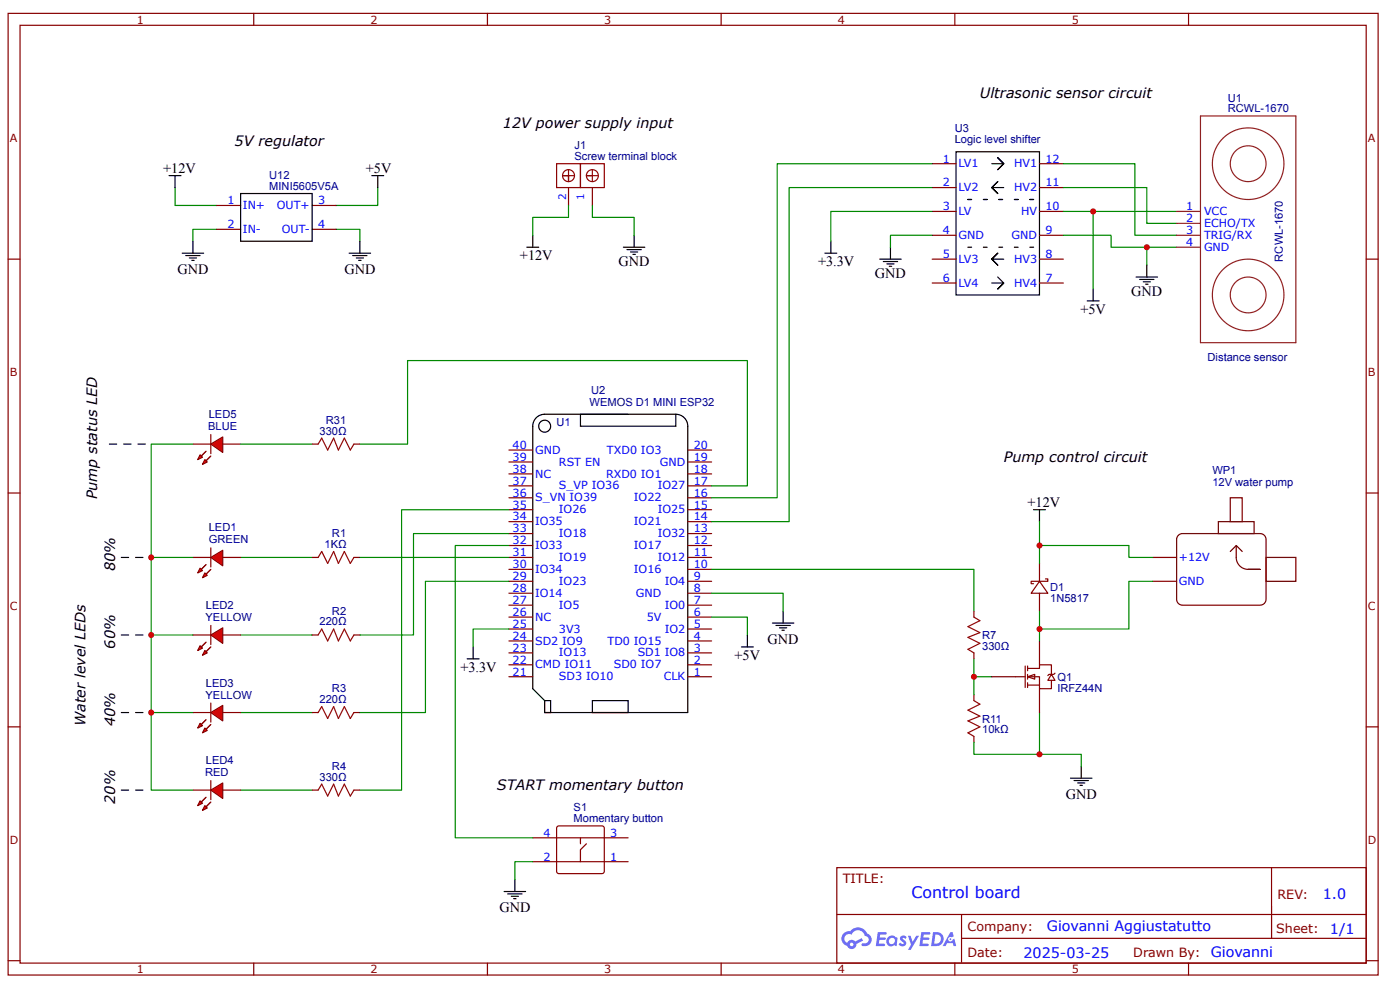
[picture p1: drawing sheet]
<svg xmlns="http://www.w3.org/2000/svg" width="297mm" height="210mm" viewBox="0 0 297 210" stroke-linecap="round" stroke-linejoin="round" font-family="sans-serif">
<g fill="none" stroke="#800" stroke-width=".25">
<path d="M1.7 2.8h290.7v203.9h-290.7zM4.3 5.4h285.5v198.8h-285.5zM53.8 2.8v2.6M103.4 2.8v2.6M153 2.8v2.6M202.6 2.8v2.6M252.1 2.8v2.6M1.7 54.9h2.6M289.8 54.9h2.6M1.7 104.5h2.6M289.8 104.5h2.6M1.7 154.1h2.6"/>
<path d="M289.8 154.1h2.6M177.5 184h112.3v20.2h-112.3zM177.6 193.9h112.1M204 198.9h85.7M204 193.9v10.1M269.8 184v14.9M1.7 203.7h2.6M53.8 204.2v2.5M103.4 204.2v2.5M153 204.2v2.5M202.6 204.2v2.5M252.1 204.2v2.5"/>
<path d="M289.8 203.7h2.6"/>
</g>
<g fill="#58f">
<path d="M191.1 198.5l.5-.2 .4 .1 .3 .3-.2 .4a.33 .33 0 0 0-.3-.3 .33 .33 0 0 0-.3 .1v.1a.85 .85 0 0 1 .7 .7 .85 .85 0 0 1-.3 .8l-.7 .1-.6-.4 .4-.4 .5 .3 .2-.1v-.2a.88 .88 0 0 1-.6-1.3z"/>
<path d="M192.6 198.4h.6l.4 1.3 .8-1.3h.6l-1.8 3h-.6l.7-1.1z"/>
<path d="M186.2 197.6h1.7l.2 .1-.1 .4h-1.3l-.1 .7h1.1l.2 .2-.2 .3h-1.1l-.2 .8h1.3l.1 .2-.1 .2-1.9 .1z"/>
<path d="M195.5 197.6h1.6l.2 .1v.4h-1.3l-.1 .7h1.1l.2 .2-.3 .3h-1.1l-.1 .8h1.2l.1 .2-.1 .2-1.9 .1z"/>
<path d="M201.6 197.6h.5l.2 .9-.4 .2a.49 .49 0 0 0-.7 .2 .49 .49 0 0 0 .3 .7 .49 .49 0 0 0 .6-.4l.4-.2 .4 1.6h-.6l-.2-.7h-1.2l-.3 .7h-.6z"/>
<path d="M197.9 197.6l-.4 3h1a1.51 1.51 0 0 0 1.7-1.5 1.51 1.51 0 0 0-1.8-1.5zM198.4 198.1a1.02 1.02 0 0 1 1.2 1.2 1.02 1.02 0 0 1-1.4 .8z"/>
<path d="M188.5 198.6a1.11 1.11 0 0 0-.3 1.6 1.11 1.11 0 0 0 1.6 .2l.4 .2 .2-1.7-.4-.2a1.01 1.01 0 0 0-1.5-.1zM188.5 199.5a.66 .66 0 0 1 1.3 0 .66 .66 0 0 1-1.3 0z"/>
<path d="M179 197.9a1.58 1.58 0 0 0 .7 2.6 1.01 1.01 0 0 0 1.2 .7 1.01 1.01 0 0 0 .8-1.1l1.4-.7-.3-.5-1.4 .7a1.02 1.02 0 0 0-1.7 .3 .99 .99 0 0 1-.4-1.4 .99 .99 0 0 1 1.4-.3 1.48 1.48 0 0 1 1.5-1 1.48 1.48 0 0 1 1.3 1.2 .82 .82 0 0 1 .8 1.1 .82 .82 0 0 1-1.2 .5l-.3 .1v.3a1.4 1.4 0 0 0 2-.6 1.4 1.4 0 0 0-.9-1.9 2.19 2.19 0 0 0-3.6-.5l-.8 .1zM180.3 200.2a.4 .4 0 0 1 .8 0 .4 .4 0 0 1-.8 0z"/>
<circle cx="201.6" cy="199.1" r=".19"/>
</g>
<path d="M206.6 139.7v3.8h3.8M220.5 151.1v8.8" fill="none" stroke="#080" stroke-width=".25"/>
<path d="M206.6 130.8l1.3 .8-2.5 1.3 2.5 1.2-2.5 1 2.5 1.3-2.5 1.3 1.2 .7M206.6 148.5l1.3 .8-2.5 1.3 2.5 1.2-2.5 1 2.5 1.3-2.5 1.3 1.2 .7" fill="none" stroke="#a00000" stroke-width=".25"/>
<path d="M206.6 129.6v1.2M206.6 138.4v1.3M206.6 147.3v1.2M206.6 156.1v1.3" fill="none" stroke="#800" stroke-width=".25"/>
<path d="M218 143.5l1.5-.5v1z" fill="#fefefe"/>
<path d="M218 143.5l1.5-.5v1z" fill="none" stroke="#800" stroke-width=".25"/>
<path d="M223.1 143l.7 1.2h-1.5z" fill="#fefefe"/>
<g fill="none" stroke="#800" stroke-width=".25">
<path d="M197.8 34.7h5M197.8 39.8h5M220.5 34.7h5.1M220.5 39.8h5.1M46 48.6h5M46 43.6h5M66.2 48.6h5.1M66.2 43.6h5.1M197.8 44.8h5M197.8 49.9h5M197.8 54.9h5M220.5 44.8h5.1"/>
<path d="M220.5 49.9h5.1M220.5 54.9h5.1M197.8 60h5M220.5 60h5.1M66.2 94.2h1.3M75.1 94.2h1.2M108 97.9h5M108 95.4h5M145.9 97.9h5.1M145.9 95.4h5.1M108 118.2h5M108 115.7h5"/>
<path d="M108 113.1h5M108 110.6h5M108 108.1h5M108 105.5h5M108 103h5M108 100.5h5M145.9 118.2h5.1M145.9 115.7h5.1M145.9 113.1h5.1M145.9 110.6h5.1M145.9 108.1h5.1M145.9 105.5h5.1"/>
<path d="M145.9 103h5.1M145.9 100.5h5.1M220.5 119.4v3.8M244.6 118.2h5M108 123.2h5M108 138.4h5M108 135.9h5M108 133.4h5M108 130.8h5M108 128.3h5M108 125.8h5M108 120.7h5"/>
<path d="M145.9 123.2h5.1M145.9 138.4h5.1M145.9 135.9h5.1M145.9 133.4h5.1M145.9 130.8h5.1M145.9 128.3h5.1M145.9 125.8h5.1M145.9 120.7h5.1M220.5 123.2l1.8 2.6h-3.5zM220.5 125.8v3.8M220.5 135.9v5M221.8 122.7h.5v.5h-3.5v.5h.5"/>
<path d="M244.6 123.2h5M108 143.5h5M108 140.9h5M145.9 143.5h5.1M145.9 140.9h5.1M210.4 143.5h7.1M217.5 141.2v4.6M218 141.7h2.5v-.8h2.6v2.1M218 143.5h2.5v2.5h2.6v-1.8M218 145.2h2.5M218 141.2v1M218 143v1"/>
<path d="M218 144.7v1.1M220.5 146v5.1M223.1 143l.7 1.2h-1.5zM223.8 142.7l-.2 .3h-1l-.3 .2"/>
</g>
<g fill="none" stroke="#000" stroke-width=".25">
<path d="M35.9 37.2h2.5M37.1 37.2v2.6M78.9 37.2h2.5M80.1 37.2v2.6M202.8 32.2h17.7v30.3h-17.7zM210.4 34.7h2.5l-1.2 1.3 1.2-1.3-1.2-1.3 1.2 1.3M210.4 39.8l1.3-1.3-1.3 1.3 1.3 1.2-1.3-1.2h2.5M38.7 53.7h4.5M39.4 54.2h3M40.2 54.7h1.5M40.7 55.2h.5M40.9 51.1v2.6"/>
<path d="M51 41h15.2v10.1h-15.2zM74.1 53.7h4.5M74.8 54.2h3.1M75.6 54.7h1.5M76.1 55.2h.5M76.3 51.1v2.6M175 53.7h2.5M176.3 51.1v2.6M186.6 54.9h4.6M187.4 55.4h3M188.2 56h1.5M188.7 56.5h.5"/>
<path d="M188.9 52.4v2.5M210.4 54.9l1.3-1.2-1.3 1.2 1.3 1.3-1.3-1.3h2.5M211.7 58.7l1.2 1.3-1.2 1.3 1.2-1.3h-2.5M230.6 63.8h2.6M231.9 61.3v2.5M123.1 87.8h20.3v2.6h-20.3zM133.3 87.8h-17.7a2.53 2.53 0 0 0-2.6 2.6v55.6l2.6 2.5M143.4 87.8a2.53 2.53 0 0 1 2.5 2.6v60.7h-30.3M219.3 108.1h2.5M220.5 108.1v2.5M157.3 137.2h2.5M158.6 134.6v2.6"/>
<path d="M163.9 132.1h4.5M164.6 132.6h3.1M165.4 133.1h1.5M165.9 133.6h.5M166.1 129.6v2.5M115.6 148.5h1.2v2.6h-1.2zM125.7 148.5h7.6v2.6h-7.6zM227.1 165h4.6M227.9 165.5h3M228.6 166h1.5M229.1 166.5h.5M229.4 162.4v2.6"/>
<circle cx="115.6" cy="90.4" r="1.26"/>
</g>
<g fill="none" stroke="#080" stroke-width=".25">
<path d="M37.1 39.8v3.8h8.9M80.1 39.8v3.8h-8.8M197.8 34.7h-32.9v70.8h-13.9M197.8 39.8h-30.4v70.8h-16.4M225.6 39.8h17.7v7.6h6.3M225.6 34.7h15.2v15.2h8.8M46 48.6h-5.1v2.5M71.3 48.6h5v2.5M197.8 44.8h-21.5v6.3M197.8 49.9h-8.9v2.5M225.6 49.9h10.1v2.5h13.9M225.6 44.8h24"/>
<path d="M231.9 44.8v16.5M220.5 110.6v5.1M244.6 118.2h-5.1v-2.5h-19v3.7M151 120.7h55.6v8.9M151 125.8h15.1v3.8M151 130.8h7.6v3.8M220.5 129.6v3.8M244.6 123.2h-5.1v10.2h-19v2.5M206.6 157.4v2.5h22.8v2.5M206.6 143.5v3.8"/>
</g>
<path d="M250 113.5l.9-.4h16.4a1.26 1.26 0 0 1 1.3 1.3v12.6a1.26 1.26 0 0 1-1.3 1.3h-16.4a1.26 1.26 0 0 1-1.3-1.3v-12.6zM258.5 110.6h7.6v2.5h-7.6zM261 105.5h2.5v5.1h-2.5zM262.3 115.7l-1.3 1.2M263.5 116.9l-1.2-1.2v2.5a2.53 2.53 0 0 0 2.5 2.5M268.6 118.2h6.3v5h-6.3zM264.8 120.7h2.5h-2.5" fill="none" stroke="#600" stroke-width=".25"/>
<g fill="#000">
<path d="M218.4 42.2h.9l.1 .1-.1 .1h-.8zM215.1 42.2h.9l.1 .1-.1 .1h-.8zM211.8 42.2h.9l.1 .1-.1 .1h-.8zM208.6 42.2h.8l.1 .1-.1 .1h-.8zM205.3 42.2h.8l.1 .1-.1 .1h-.7zM205.3 42.2h.8l.1 .1-.1 .1h-.7zM208.6 42.2h.8l.1 .1-.1 .1h-.8zM211.8 42.2h.9l.1 .1-.1 .1h-.8zM215.1 42.2h.9l.1 .1-.1 .1h-.8zM218.4 42.2h.9l.1 .1-.1 .1h-.8z"/>
<path d="M218.4 52.3h.9l.1 .1-.1 .1h-.8zM215.1 52.3h.9l.1 .1-.1 .1h-.8zM211.8 52.3h.9l.1 .1-.1 .1h-.8zM208.6 52.3h.8l.1 .1-.1 .1h-.8zM205.3 52.3h.8l.1 .1-.1 .1h-.7z"/>
</g>
<path d="M67.5 94.2l.7-1.3 1.3 2.5 1.3-2.5 1 2.5 1.3-2.5 1.2 2.5 .8-1.2" fill="none" stroke="#a00000" stroke-width=".25"/>
<path d="M44.7 94.2l2.6-1.6v3.3z" fill="#f00"/>
<path d="M44.7 94.2l2.6-1.6v3.3zM44.7 92.1v4.1" fill="none" stroke="#800" stroke-width=".25"/>
<path d="M44.7 96.7l-1 1z" fill="#800"/>
<path d="M44.7 96.7l-1 1" fill="none" stroke="#800" stroke-width=".25"/>
<path d="M43.7 95.7l-1 1z" fill="#800"/>
<path d="M43.7 95.7l-1 1" fill="none" stroke="#800" stroke-width=".25"/>
<path d="M43.5 97.4l.5 .5-1 .6z" fill="#f00"/>
<path d="M43.5 97.4l.5 .5-1 .6z" fill="none" stroke="#800" stroke-width=".25"/>
<path d="M42.4 96.4l.6 .5-1.1 .5z" fill="#f00"/>
<path d="M40.9 94.2h3.8M42.4 96.4l.6 .5-1.1 .5zM47.3 94.2h3.7" fill="none" stroke="#800" stroke-width=".25"/>
<path d="M51 94.2h15.2M51 118.2h15.2" fill="none" stroke="#080" stroke-width=".25"/>
<path d="M44.7 118.2l2.6-1.5v3.3z" fill="#f00"/>
<path d="M44.7 118.2l2.6-1.5v3.3zM44.7 116.2v4" fill="none" stroke="#800" stroke-width=".25"/>
<path d="M44.7 120.7l-1 1z" fill="#800"/>
<path d="M44.7 120.7l-1 1" fill="none" stroke="#800" stroke-width=".25"/>
<path d="M43.7 119.7l-1 1z" fill="#800"/>
<path d="M43.7 119.7l-1 1" fill="none" stroke="#800" stroke-width=".25"/>
<path d="M43.5 121.5l.5 .5-1 .5z" fill="#f00"/>
<path d="M43.5 121.5l.5 .5-1 .5z" fill="none" stroke="#800" stroke-width=".25"/>
<path d="M42.4 120.5l.6 .5-1.1 .5z" fill="#f00"/>
<path d="M40.9 118.2h3.8M47.3 118.2h3.7M66.2 118.2h1.3M75.1 118.2h1.2M42.4 120.5l.6 .5-1.1 .5z" fill="none" stroke="#800" stroke-width=".25"/>
<path d="M67.5 118.2l.7-1.3 1.3 2.5 1.3-2.5 1 2.5 1.3-2.5 1.2 2.5 .8-1.2" fill="none" stroke="#a00000" stroke-width=".25"/>
<path d="M51 134.6h15.2" fill="none" stroke="#080" stroke-width=".25"/>
<path d="M44.7 134.6l2.6-1.5v3.3z" fill="#f00"/>
<path d="M44.7 134.6l2.6-1.5v3.3zM44.7 132.6v4" fill="none" stroke="#800" stroke-width=".25"/>
<path d="M43.7 138.2l1-1z" fill="#800"/>
<path d="M44.7 137.2l-1 1" fill="none" stroke="#800" stroke-width=".25"/>
<path d="M43.7 136.1l-1 1.1z" fill="#800"/>
<path d="M43.7 136.1l-1 1.1" fill="none" stroke="#800" stroke-width=".25"/>
<path d="M43.5 137.9l.5 .5-1 .5z" fill="#f00"/>
<path d="M43.5 137.9l.5 .5-1 .5z" fill="none" stroke="#800" stroke-width=".25"/>
<path d="M42.4 136.9l.6 .5-1.1 .5z" fill="#f00"/>
<path d="M40.9 134.6h3.8M42.4 136.9l.6 .5-1.1 .5zM47.3 134.6h3.7M66.2 134.6h1.3M75.1 134.6h1.2" fill="none" stroke="#800" stroke-width=".25"/>
<path d="M67.5 134.6l.7-1.2 1.3 2.5 1.3-2.5 1 2.5 1.3-2.5 1.2 2.5 .8-1.3" fill="none" stroke="#a00000" stroke-width=".25"/>
<path d="M51 151.1h15.2" fill="none" stroke="#080" stroke-width=".25"/>
<path d="M44.7 151.1l2.6-1.6v3.3z" fill="#f00"/>
<path d="M44.7 151.1l2.6-1.6v3.3zM44.7 149v4.1" fill="none" stroke="#800" stroke-width=".25"/>
<path d="M43.7 154.6l1-1z" fill="#800"/>
<path d="M44.7 153.6l-1 1" fill="none" stroke="#800" stroke-width=".25"/>
<path d="M43.7 152.6l-1 1z" fill="#800"/>
<path d="M43.7 152.6l-1 1" fill="none" stroke="#800" stroke-width=".25"/>
<path d="M43.5 154.4l.5 .5-1 .5z" fill="#f00"/>
<path d="M43.5 154.4l.5 .5-1 .5z" fill="none" stroke="#800" stroke-width=".25"/>
<path d="M42.4 153.3l.6 .5-1.1 .6z" fill="#f00"/>
<path d="M40.9 151.1h3.8M42.4 153.3l.6 .5-1.1 .6zM47.3 151.1h3.7M66.2 151.1h1.3M75.1 151.1h1.2" fill="none" stroke="#800" stroke-width=".25"/>
<path d="M67.5 151.1l.7-1.3 1.3 2.5 1.3-2.5 1 2.5 1.3-2.5 1.2 2.5 .8-1.2" fill="none" stroke="#a00000" stroke-width=".25"/>
<path d="M51 167.5h15.2" fill="none" stroke="#080" stroke-width=".25"/>
<path d="M44.7 167.5l2.6-1.5v3.3z" fill="#f00"/>
<path d="M44.7 167.5l2.6-1.5v3.3zM44.7 165.5v4" fill="none" stroke="#800" stroke-width=".25"/>
<path d="M43.7 171.1l1-1.1z" fill="#800"/>
<path d="M44.7 170l-1 1.1" fill="none" stroke="#800" stroke-width=".25"/>
<path d="M43.7 169l-1 1z" fill="#800"/>
<path d="M43.7 169l-1 1" fill="none" stroke="#800" stroke-width=".25"/>
<path d="M43.5 170.8l.5 .5-1 .5z" fill="#f00"/>
<path d="M43.5 170.8l.5 .5-1 .5z" fill="none" stroke="#800" stroke-width=".25"/>
<path d="M42.4 169.8l.6 .5-1.1 .5z" fill="#f00"/>
<path d="M120.6 39.8v3.8M125.7 39.8v3.8M40.9 167.5h3.8M42.4 169.8l.6 .5-1.1 .5zM47.3 167.5h3.7M66.2 167.5h1.3M75.1 167.5h1.2M113 177.6h20.3M118.2 175.2l.4-.1h9.1l.4 .1 .1 .4v9.1l-.1 .4-.4 .1h-9.1l-.4-.1-.1-.4v-9.1zM123.1 177.6v1.3M124.4 178.9l-1.3 1.3v2.5M113 182.7h20.3" fill="none" stroke="#800" stroke-width=".25"/>
<g fill="none" stroke="#a00000" stroke-width=".25">
<path d="M118.1 34.7h5v5.1h-5zM120.6 36v2.5v-1.3h-1.3h2.6M123.1 34.7h5.1v5.1h-5.1zM125.7 37.2h-1.3h2.5M125.7 36v2.5M67.5 167.5l.7-1.3 1.3 2.6 1.3-2.6 1 2.6 1.3-2.6 1.2 2.6 .8-1.3"/>
<circle cx="120.6" cy="37.2" r="1.26"/>
<circle cx="125.7" cy="37.2" r="1.26"/>
</g>
<g fill="none" stroke="#080" stroke-width=".25">
<path d="M120.6 43.6v2.5h-7.6v3.8M125.7 43.6v2.5h8.8v3.8M243.3 52.4v3.8M40.9 94.2h-8.8v56.9h8.8M76.3 94.2h10.2v-17.8h72.1v26.6h-7.6M32.1 118.2h8.8M76.3 118.2h31.7M108 108.1h-22.8v59.4h-8.9M108 113.1h-20.3v21.5h-11.4M108 115.7h-11.4v61.9h16.4M32.1 134.6h8.8M108 133.4h-7.6v3.8"/>
<path d="M108 123.2h-17.7v27.9h-14M32.1 151.1v16.4h8.8M113 182.7h-3.8v3.8"/>
</g>
<g fill="none" stroke="#000" stroke-width=".25">
<path d="M111.8 52.4h2.5M113 49.9v2.5M132.2 52.4h4.6M133 52.9h3M133.8 53.4h1.5M134.3 53.9h.5M134.5 49.9v2.5M241 58.7h4.6M241.8 59.2h3M242.5 59.7h1.6M243.3 56.2v2.5M243 60.3h.5"/>
<path d="M99.1 139.7h2.5M100.4 137.2v2.5M107 189h4.5M107.7 189.5h3M108.5 190h1.5M109 190.5h.5M109.2 186.5v2.5"/>
</g>
<g fill="#000">
<path d="M23.1 94.1l1.6-.1 .2 .2-.2 .1h-1.5zM26.2 94.1l1.6-.1 .1 .2-.1 .1h-1.5zM29.2 94.1l1.6-.1 .1 .2-.1 .1h-1.5z"/>
<path d="M25.7 118.1h1.6l.1 .1-.1 .1h-1.5zM28.7 118.1h1.6l.1 .1-.1 .1h-1.5z"/>
<path d="M25.7 134.5h1.6l.1 .1-.1 .2h-1.5zM28.7 134.5h1.6l.1 .1-.1 .2h-1.5z"/>
<path d="M25.7 151l1.6-.1 .1 .2-.1 .1h-1.5zM28.7 151l1.6-.1 .1 .2-.1 .1h-1.5z"/>
<path d="M25.7 167.4h1.6l.1 .1-.1 .1h-1.5zM28.7 167.4h1.6l.1 .1-.1 .1h-1.5z"/>
</g>
<g fill="none" stroke="#8d2323" stroke-width=".25">
<path d="M254.7 24.6h20.2v48.1h-20.2zM249.6 44.8h5.1M249.6 47.4h5.1M249.6 49.9h5.1M249.6 52.4h5.1"/>
<circle cx="264.8" cy="34.7" r="3.8"/>
<circle cx="264.8" cy="34.7" r="7.6"/>
<circle cx="264.8" cy="62.5" r="3.8"/>
<circle cx="264.8" cy="62.5" r="7.6"/>
</g>
<g fill="#c00">
<circle cx="220.5" cy="115.7" r=".63"/>
<circle cx="220.5" cy="133.4" r=".63"/>
<circle cx="220.5" cy="159.9" r=".63"/>
<circle cx="206.6" cy="143.5" r=".63"/>
<circle cx="231.9" cy="44.8" r=".63"/>
<circle cx="32.1" cy="151.1" r=".63"/>
<circle cx="32.1" cy="134.6" r=".63"/>
<circle cx="32.1" cy="118.2" r=".63"/>
<circle cx="243.3" cy="52.4" r=".63"/>
</g>
<text font-size="3.4" fill="#00f" x="193.4" y="190.4">Control board</text>
<g font-size="3">
<text x="207.9" y="20.8">Ultrasonic sensor circuit</text>
<text x="106.7" y="27.1">12V power supply input</text>
<text x="49.8" y="30.9">5V regulator</text>
<text x="34.6" y="36.7">+12V</text>
<text x="77.6" y="36.7">+5V</text>
<text x="37.6" y="58.1">GND</text>
<text x="73.1" y="58.1">GND</text>
<text x="110.3" y="55.2">+12V</text>
<text x="131.2" y="56.5">GND</text>
<text x="173.5" y="56.5">+3.3V</text>
<text x="185.6" y="59">GND</text>
<text x="240" y="62.8">GND</text>
<text x="229.2" y="66.6">+5V</text>
<text x="212.9" y="97.9">Pump control circuit</text>
<text x="20.6" y="105.9" transform="rotate(-90 20.6 105.9)">Pump status LED</text>
<text x="218" y="107.6">+12V</text>
<text x="24.4" y="121" transform="rotate(-90 24.4 121)">80%</text>
<text x="24.4" y="137.5" transform="rotate(-90 24.4 137.5)">60%</text>
<text x="162.9" y="136.5">GND</text>
<text x="97.7" y="142.5">+3.3V</text>
<text x="155.8" y="139.9">+5V</text>
<text x="18.1" y="153.9" transform="rotate(-90 18.1 153.9)">Water level LEDs</text>
<text x="24.4" y="153.9" transform="rotate(-90 24.4 153.9)">40%</text>
<text x="105.4" y="167.5">START momentary button</text>
<text x="24.4" y="170.4" transform="rotate(-90 24.4 170.4)">20%</text>
<text x="226.1" y="169.3">GND</text>
<text x="105.9" y="193.4">GND</text>
</g>
<g font-size="3" fill="#00f">
<text x="280.6" y="190.6">1.0</text>
<text x="222.1" y="197.5">Giovanni Aggiustatutto</text>
<text x="282.2" y="198">1/1</text>
<text x="217.1" y="203">2025-03-25</text>
<text x="256.9" y="203">Giovanni</text>
</g>
<g font-size="2.7" fill="#800">
<text x="178.8" y="187.2">TITLE:</text>
<text x="271" y="190.6">REV:</text>
<text x="205.3" y="197.4">Company:</text>
<text x="270.8" y="197.9">Sheet:</text>
<text x="205.3" y="202.9">Date:</text>
<text x="240.4" y="203">Drawn By:</text>
</g>
<g font-size="2.4" fill="#800">
<text x="29" y="5">1</text>
<text x="78.6" y="5">2</text>
<text x="128.2" y="5">3</text>
<text x="177.8" y="5">4</text>
<text x="227.4" y="5">5</text>
<text x="2.1" y="30.2">A</text>
<text x="290.2" y="30.2">A</text>
<text x="2.1" y="79.7">B</text>
<text x="290.2" y="79.7">B</text>
<text x="2.1" y="129.3">C</text>
<text x="290.2" y="129.3">C</text>
<text x="2.1" y="178.9">D</text>
<text x="290.2" y="178.9">D</text>
<text x="29" y="206.3">1</text>
<text x="78.6" y="206.3">2</text>
<text x="128.2" y="206.3">3</text>
<text x="177.8" y="206.3">4</text>
<text x="227.4" y="206.3">5</text>
</g>
<g font-size="2.4" fill="#000080">
<text x="260.5" y="23.8">RCWL-1670</text>
<text x="260.5" y="21.6">U1</text>
<text x="202.6" y="27.9">U3</text>
<text x="121.9" y="33.9">Screw terminal block</text>
<text x="121.9" y="31.7">J1</text>
<text x="202.5" y="30.4">Logic level shifter</text>
<text x="57.1" y="40.3">MINI5605V5A</text>
<text x="57.1" y="37.9">U12</text>
<text x="272.1" y="55.5" transform="rotate(-90 272.1 55.5)">RCWL-1670</text>
<text x="256.2" y="76.4">Distance sensor</text>
<text x="125.4" y="83.6">U2</text>
<text x="44.3" y="88.6">LED5</text>
<text x="69.1" y="89.9">R31</text>
<text x="125.1" y="86.1">WEMOS D1 MINI ESP32</text>
<text x="44.2" y="91.2">BLUE</text>
<text x="67.8" y="92.1">330Ω</text>
<text x="118.1" y="90.4">U1</text>
<text x="257.2" y="100.5">WP1</text>
<text x="257.2" y="103">12V water pump</text>
<text x="44.3" y="112.7">LED1</text>
<text x="70.4" y="113.9">R1</text>
<text x="44.3" y="115.2">GREEN</text>
<text x="68.9" y="116.2">1KΩ</text>
<text x="222.8" y="125.3">D1</text>
<text x="43.6" y="131.7">YELLOW</text>
<text x="43.7" y="129.1">LED2</text>
<text x="70.4" y="130.3">R2</text>
<text x="222.8" y="127.6">1N5817</text>
<text x="67.8" y="132.6">220Ω</text>
<text x="208.4" y="137.7">330Ω</text>
<text x="208.4" y="135.5">R7</text>
<text x="43.6" y="148.1">YELLOW</text>
<text x="43.7" y="145.5">LED3</text>
<text x="67.8" y="149">220Ω</text>
<text x="70.4" y="146.8">R3</text>
<text x="224.3" y="146.7">IRFZ44N</text>
<text x="224.3" y="144.3">Q1</text>
<text x="208.4" y="155.5">10kΩ</text>
<text x="208.4" y="153.2">R11</text>
<text x="43.7" y="162">LED4</text>
<text x="43.5" y="164.5">RED</text>
<text x="67.8" y="165.5">330Ω</text>
<text x="70.4" y="163.2">R4</text>
<text x="121.7" y="172">S1</text>
<text x="121.7" y="174.2">Momentary button</text>
</g>
<g font-size="2.4" fill="#00f">
<text x="200.1" y="34.5">1</text>
<text x="203.3" y="35.5">LV1</text>
<text x="215.1" y="35.5">HV1</text>
<text x="221.8" y="34.5">12</text>
<text x="200.1" y="39.5">2</text>
<text x="203.3" y="40.5">LV2</text>
<text x="215.1" y="40.5">HV2</text>
<text x="221.8" y="39.5">11</text>
<text x="48.3" y="43.3">1</text>
<text x="51.6" y="44.3">IN+</text>
<text x="58.7" y="44.3">OUT+</text>
<text x="67.5" y="43.3">3</text>
<text x="200.1" y="44.6">3</text>
<text x="203.3" y="45.6">LV</text>
<text x="216.6" y="45.6">HV</text>
<text x="221.8" y="44.6">10</text>
<text x="251.7" y="44.6">1</text>
<text x="251.7" y="47.1">2</text>
<text x="255.4" y="45.6">VCC</text>
<text x="48.3" y="48.4">2</text>
<text x="51.6" y="49.4">IN-</text>
<text x="59.8" y="49.4">OUT-</text>
<text x="67.5" y="48.4">4</text>
<text x="200.1" y="49.6">4</text>
<text x="203.3" y="50.6">GND</text>
<text x="214.6" y="50.6">GND</text>
<text x="221.8" y="49.6">9</text>
<text x="251.7" y="49.6">3</text>
<text x="251.7" y="52.2">4</text>
<text x="255.4" y="48.1">ECHO/TX</text>
<text x="255.4" y="50.6">TRIG/RX</text>
<text x="255.4" y="53.2">GND</text>
<text x="200.1" y="54.7">5</text>
<text x="200.1" y="59.8">6</text>
<text x="203.3" y="55.7">LV3</text>
<text x="215.1" y="55.7">HV3</text>
<text x="221.8" y="59.8">7</text>
<text x="221.8" y="54.7">8</text>
<text x="203.3" y="60.8">LV4</text>
<text x="215.1" y="60.8">HV4</text>
<text x="108.8" y="95.2">40</text>
<text x="147.2" y="95.2">20</text>
<text x="108.8" y="100.2">38</text>
<text x="108.8" y="97.7">39</text>
<text x="113.5" y="101.2">NC</text>
<text x="113.5" y="96.2">GND</text>
<text x="118.6" y="98.7">RST EN</text>
<text x="128.6" y="101.2">RXD0 IO1</text>
<text x="128.8" y="96.2">TXD0 IO3</text>
<text x="140" y="98.7">GND</text>
<text x="147.2" y="100.2">18</text>
<text x="147.2" y="97.7">19</text>
<text x="108.8" y="107.8">35</text>
<text x="108.8" y="105.3">36</text>
<text x="108.8" y="102.8">37</text>
<text x="113.5" y="106.3">S_VN IO39</text>
<text x="118.6" y="103.8">S_VP IO36</text>
<text x="134.5" y="106.3">IO22</text>
<text x="139.5" y="103.8">IO27</text>
<text x="147.2" y="107.8">15</text>
<text x="147.2" y="105.3">16</text>
<text x="147.2" y="102.8">17</text>
<text x="108.8" y="112.9">33</text>
<text x="108.8" y="110.3">34</text>
<text x="113.5" y="111.4">IO35</text>
<text x="118.6" y="113.9">IO18</text>
<text x="118.6" y="108.8">IO26</text>
<text x="134.5" y="111.4">IO21</text>
<text x="139.5" y="113.9">IO32</text>
<text x="139.5" y="108.8">IO25</text>
<text x="147.2" y="112.9">13</text>
<text x="147.2" y="110.3">14</text>
<text x="108.8" y="117.9">31</text>
<text x="108.8" y="115.4">32</text>
<text x="113.5" y="116.4">IO33</text>
<text x="118.6" y="118.9">IO19</text>
<text x="134.5" y="116.4">IO17</text>
<text x="139.5" y="118.9">IO12</text>
<text x="147.2" y="117.9">11</text>
<text x="147.2" y="115.4">12</text>
<text x="250.1" y="118.9">+12V</text>
<text x="108.8" y="125.5">28</text>
<text x="108.8" y="123">29</text>
<text x="108.8" y="120.5">30</text>
<text x="113.5" y="121.5">IO34</text>
<text x="118.6" y="124">IO23</text>
<text x="134.5" y="121.5">IO16</text>
<text x="141" y="124">IO4</text>
<text x="147.2" y="125.5">8</text>
<text x="147.2" y="123">9</text>
<text x="147.2" y="120.5">10</text>
<text x="250.1" y="124">GND</text>
<text x="108.8" y="130.6">26</text>
<text x="108.8" y="128">27</text>
<text x="113.5" y="131.6">NC</text>
<text x="113.5" y="126.5">IO14</text>
<text x="118.6" y="129.1">IO5</text>
<text x="134.9" y="126.5">GND</text>
<text x="137.2" y="131.6">5V</text>
<text x="141" y="129.1">IO0</text>
<text x="147.2" y="130.6">6</text>
<text x="147.2" y="128">7</text>
<text x="108.8" y="135.6">24</text>
<text x="108.8" y="133.1">25</text>
<text x="113.5" y="136.6">SD2 IO9</text>
<text x="118.6" y="134.1">3V3</text>
<text x="128.9" y="136.6">TD0 IO15</text>
<text x="141" y="134.1">IO2</text>
<text x="147.2" y="135.6">4</text>
<text x="147.2" y="133.1">5</text>
<text x="108.8" y="143.2">21</text>
<text x="108.8" y="140.7">22</text>
<text x="108.8" y="138.2">23</text>
<text x="113.5" y="141.7">CMD IO11</text>
<text x="118.6" y="139.2">IO13</text>
<text x="130.2" y="141.7">SD0 IO7</text>
<text x="135.3" y="139.2">SD1 IO8</text>
<text x="147.2" y="143.2">1</text>
<text x="147.2" y="140.7">2</text>
<text x="147.2" y="138.2">3</text>
<text x="118.6" y="144.2">SD3 IO10</text>
<text x="140.8" y="144.2">CLK</text>
<text x="115.3" y="177.4">4</text>
<text x="129.5" y="177.4">3</text>
<text x="115.3" y="182.4">2</text>
<text x="129.5" y="182.4">1</text>
</g>
<g font-size="2.2" fill="#00f">
<text x="120.1" y="42.4" transform="rotate(-90 120.1 42.4)">2</text>
<text x="123.9" y="42.4" transform="rotate(-90 123.9 42.4)">1</text>
</g>
</svg>
